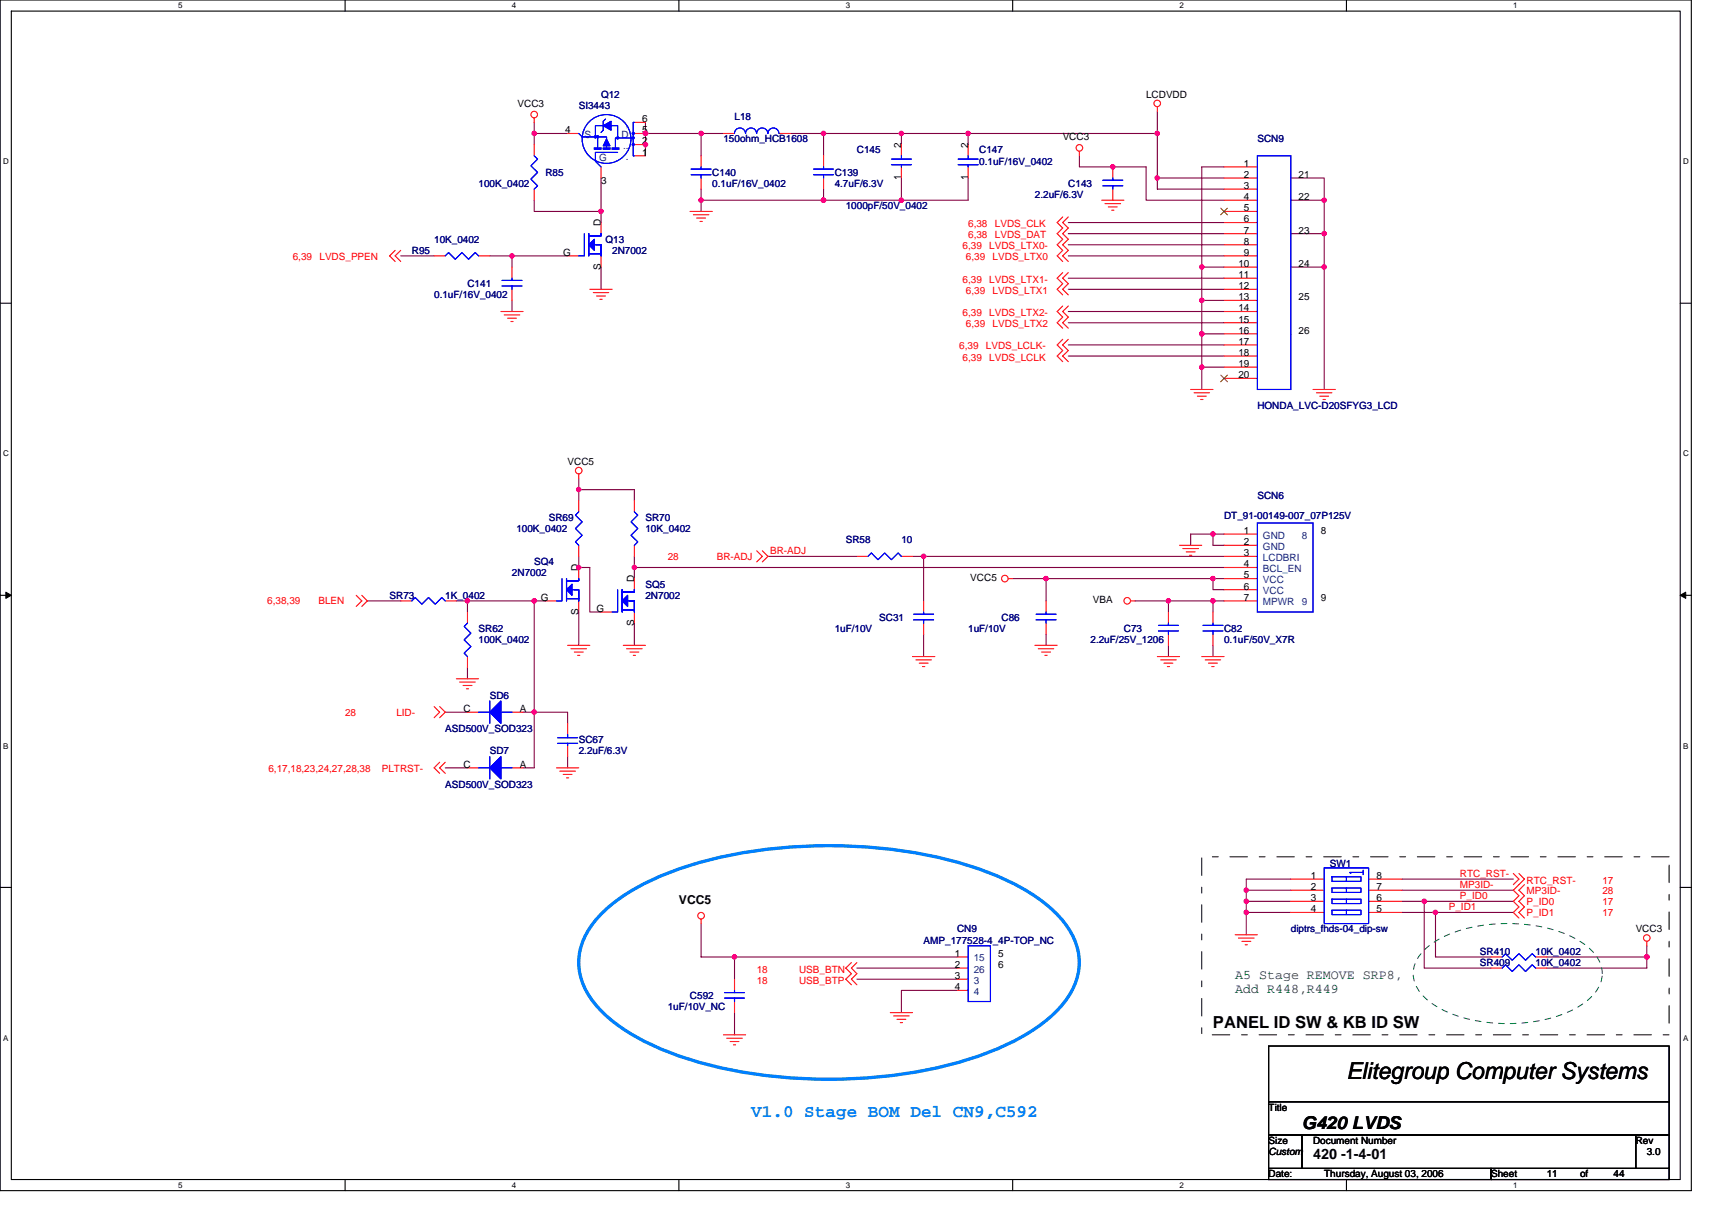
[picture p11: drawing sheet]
<svg xmlns="http://www.w3.org/2000/svg" width="297mm" height="210mm" viewBox="0 0 297 210" stroke-linecap="round" stroke-linejoin="round" font-family="sans-serif">
<path d="M0 0h293.5v206.5h-293.5zM2 1.9h289.5v202.7h-289.5z" fill="none" stroke="#000" stroke-width=".19"/>
<g fill="#fff">
<path d="M30.9 .2h.8v1.6h-.8z"/>
<path d="M30.9 204.8h.8v1.6h-.8z"/>
</g>
<path d="M59.9 0v1.9M59.9 204.6v1.9" fill="none" stroke="#000" stroke-width=".19"/>
<g fill="#fff">
<path d="M88.8 .2h.8v1.6h-.8z"/>
<path d="M88.8 204.8h.8v1.6h-.8z"/>
</g>
<path d="M117.8 0v1.9M117.8 204.6v1.9" fill="none" stroke="#000" stroke-width=".19"/>
<g fill="#fff">
<path d="M146.7 .2h.8v1.6h-.8z"/>
<path d="M146.7 204.8h.8v1.6h-.8z"/>
</g>
<path d="M175.7 0v1.9M175.7 204.6v1.9" fill="none" stroke="#000" stroke-width=".19"/>
<g fill="#fff">
<path d="M204.7 .2h.7v1.6h-.7z"/>
<path d="M204.7 204.8h.7v1.6h-.7z"/>
</g>
<path d="M233.6 0v1.9M233.6 204.6v1.9" fill="none" stroke="#000" stroke-width=".19"/>
<g fill="#fff">
<path d="M262.6 .2h.7v1.6h-.7z"/>
<path d="M262.6 204.8h.7v1.6h-.7z"/>
<path d="M.5 27.3h1v1.5h-1z"/>
<path d="M292 27.3h1v1.5h-1z"/>
<path d="M.5 77.9h1v1.6h-1z"/>
<path d="M292 77.9h1v1.6h-1z"/>
</g>
<path d="M0 52.6h2M291.5 52.6h2" fill="none" stroke="#000" stroke-width=".19"/>
<g fill="#fff">
<path d="M.5 128.6h.9v1.6h-.9z"/>
<path d="M292 128.6h.9v1.6h-.9z"/>
</g>
<path d="M0 103.3h2M291.5 103.3h2" fill="none" stroke="#000" stroke-width=".19"/>
<path d="M1 102.7l1 .6-1 .5zM291.5 103.3l1-.6v1.1z" fill="#000" stroke="#000" stroke-width=".17"/>
<g fill="#fff">
<path d="M.5 179.3h.9v1.5h-.9z"/>
<path d="M292 179.3h.9v1.5h-.9z"/>
</g>
<path d="M0 153.9h2M291.5 153.9h2M220.1 196.9h5.8v5.8h-5.8zM220.1 181.5h69.5v9.6h-69.5zM220.1 191.1h69.5v5.8h-69.5zM225.9 196.9h57.9v5.8h-57.9zM283.8 196.9h5.8v5.8h-5.8zM220.1 202.7h38.6v1.9h-38.6zM258.7 202.7h30.9v1.9h-30.9z" fill="none" stroke="#000" stroke-width=".19"/>
<g fill="none" stroke="#800040" stroke-width=".19">
<path d="M200.8 19.3v13.5h11.6M92.7 34.7v2h11.6M92.7 21.2v3.9M92.7 23.2h5.8M104.3 30.9v7.7M112 23.2h13.5M112 21.2v5.8M121.6 23.2v3.8M121.6 32.8v3.9M137.1 23.2h63.7M142.9 23.2v3.8M142.9 32.8v1.9"/>
<path d="M156.4 23.2v1.9M156.4 30.9v3.8M168 23.2v1.9M168 30.9v3.8h-46.4M185.4 38.6h27M187.3 27v2h11.6v5.7h13.5M200.8 30.9h11.6M212.4 29h-3.9v38.6M224 30.9h5.8v3.8M224 34.7h5.8v5.8M69.5 44.4h5.8M85 44.4h13.5"/>
<path d="M88.8 44.4v1.9M88.8 52.1v1.9M104.3 46.3v3.9M185.4 44.4h27M185.4 56h27M185.4 59.8h27M185.4 54h27M185.4 42.5h27M185.4 48.3h27M185.4 50.2h27M185.4 40.5h27M208.5 46.3h3.9"/>
<path d="M208.5 52.1h3.9M208.5 57.9h3.9M224 40.5h5.8v5.8M224 46.3h5.8v21.3M185.4 61.8h27M208.5 63.7h3.9M100.4 96.5v1.9h1.9v7.8h2M100.4 84.9h9.7v2M100.4 83v3.9M110.1 96.5v3.9M110.1 98.4h102.3M133.2 96.5h15.5"/>
<path d="M158.3 96.5h1.9v7.7M160.2 96.5h52.2M210.5 92.6v2h1.9M212.4 92.6h-5.8v2M63.7 104.2h5.8M79.2 104.2h15.4M81.1 104.2v2M81.1 115.8v2M92.7 104.2v29h-1.9M100.4 106.2v5.8M110.1 108.1v3.9M160.2 110v3.9"/>
<path d="M175.7 100.4h5.8v3.8M181.5 100.4h29v1.9h1.9M181.5 110v2M196.9 104.2h15.5M202.7 104.2v2M202.7 112v1.9M210.5 104.2v2M210.5 112v1.9M210.5 100.4h1.9M77.3 133.2h3.8M77.3 123.5h3.8M90.8 123.5h7.7v2"/>
<path d="M98.5 131.3v1.9M216.2 156.4h7.8M216.2 158.3h7.8M216.2 154.4h7.8M224 152.5h-7.8v9.7M243.3 152.5h19.3M243.3 156.4h19.3M243.3 158.3h19.3M243.3 154.4h19.3M247.1 156.4v11.5h11.6M249.1 158.3v7.7h9.6M121.6 160.2v5.8h44.4"/>
<path d="M127.4 166v3.9M127.4 175.7v3.8M148.7 167.9h17.3M148.7 169.9h17.3M166 171.8h-9.6v3.9M268.4 166h17.3M285.7 164.1v3.8h-17.3"/>
</g>
<g fill="#f0f" stroke="#f0f" stroke-width=".19">
<circle cx="92.7" cy="23.1" r=".38"/>
<circle cx="88.8" cy="44.4" r=".38"/>
<circle cx="104.3" cy="36.7" r=".38"/>
<circle cx="112" cy="23.1" r=".38"/>
<circle cx="112" cy="25.1" r=".38"/>
<circle cx="160.3" cy="96.5" r=".38"/>
<circle cx="81.1" cy="104.2" r=".38"/>
<circle cx="100.4" cy="84.9" r=".38"/>
<circle cx="92.7" cy="123.5" r=".38"/>
<circle cx="100.4" cy="98.4" r=".38"/>
<circle cx="210.4" cy="92.6" r=".38"/>
<circle cx="110" cy="98.4" r=".38"/>
<circle cx="210.4" cy="104.2" r=".38"/>
<circle cx="202.7" cy="104.2" r=".38"/>
<circle cx="210.4" cy="100.4" r=".38"/>
<circle cx="181.5" cy="100.4" r=".38"/>
<circle cx="285.7" cy="166" r=".38"/>
<circle cx="216.2" cy="158.3" r=".38"/>
<circle cx="216.2" cy="154.4" r=".38"/>
<circle cx="216.2" cy="156.3" r=".38"/>
<circle cx="249" cy="158.3" r=".38"/>
<circle cx="92.7" cy="104.2" r=".38"/>
<circle cx="200.8" cy="30.9" r=".38"/>
<circle cx="208.5" cy="46.3" r=".38"/>
<circle cx="208.5" cy="52.1" r=".38"/>
<circle cx="208.5" cy="57.9" r=".38"/>
<circle cx="208.5" cy="63.7" r=".38"/>
<circle cx="156.4" cy="34.7" r=".38"/>
<circle cx="142.9" cy="34.7" r=".38"/>
<circle cx="200.8" cy="23.1" r=".38"/>
<circle cx="142.9" cy="23.1" r=".38"/>
<circle cx="156.4" cy="23.1" r=".38"/>
<circle cx="168" cy="23.1" r=".38"/>
<circle cx="121.6" cy="23.1" r=".38"/>
<circle cx="193.1" cy="28.9" r=".38"/>
<circle cx="121.6" cy="34.7" r=".38"/>
<circle cx="229.7" cy="34.7" r=".38"/>
<circle cx="229.7" cy="40.5" r=".38"/>
<circle cx="229.7" cy="46.3" r=".38"/>
<circle cx="247.1" cy="156.3" r=".38"/>
<circle cx="127.4" cy="166" r=".38"/>
</g>
<g fill="none" stroke="#f00" stroke-width=".19">
<path d="M200.8 18.5v.8M92.7 20.5v.7M92.7 25.1v1.9M92.7 32.8v1.9M98.5 23.2h1.9M104.3 29v1.9M104.3 38.6v1.9M110.1 23.2h1.9M110.1 25.1h1.9M110.1 21.2h1.9M110.1 27h1.9M119.7 36.7h3.9"/>
<path d="M120.3 37.3h2.7M120.9 37.8h1.5M121.5 38.4h.4M121.6 27v2M121.6 30.9v1.9M125.5 23.2h1.9M135.2 23.2h1.9M142.9 27v2M142.9 30.9v1.9M156.4 25.1v1.9M156.4 29v1.9M168 25.1v1.9"/>
<path d="M168 29v1.9M184.4 37.6l-1 1 1 1-1 .9 1 1-1 1 1 .9-1 1 1 1M185.4 37.6l-1 1 1 1-1 .9 1 1-1 1 1 .9-1 1 1 1M187.3 26.2v.8M191.2 34.7h3.8M191.7 35.3h2.7M192.3 35.9h1.5M192.9 36.5h.4M193.1 29v1.9M193.1 32.8v1.9M212.4 36.7h5.8M212.4 34.7h5.8"/>
<path d="M212.4 29h5.8M212.4 30.9h5.8M212.4 32.8h5.8M212.4 38.6h5.8M224 30.9h.1M224 34.7h.1M68.6 43.4l-1 1 1 1M69.5 43.4l-.9 1 .9 1M75.3 44.4h2M83 44.4h2M86.9 54h3.9M87.5 54.6h2.7"/>
<path d="M88.1 55.2h1.5M88.6 55.8h.4M88.8 46.3v2M88.8 50.2v1.9M98.5 44.4h1.9M102.3 50.2h3.9M102.9 50.8h2.7M103.5 51.4h1.5M104.1 51.9h.4M104.3 44.4v1.9M184.4 58.9l-1 .9 1 1-1 1 1 .9M184.4 53.1l-1 .9 1 1-1 1 1 .9"/>
<path d="M184.4 47.3l-1 1 1 .9-1 1 1 1M185.4 58.9l-1 .9 1 1-1 1 1 .9M185.4 53.1l-1 .9 1 1-1 1 1 .9M185.4 47.3l-1 1 1 .9-1 1 1 1M212.4 54h5.8M212.4 50.2h5.8M212.4 40.5h5.8M212.4 42.5h5.8M212.4 44.4h5.8M212.4 46.3h5.8M212.4 48.3h5.8M212.4 52.1h5.8"/>
<path d="M212.4 56h5.8M212.4 57.9h5.8M212.4 59.8h5.8M224 40.5h.1M224 46.3h.1M224 52.1h.1M224 57.9h.1M206.6 67.6h3.9M207.2 68.1h2.7M207.7 68.7h1.6M208.3 69.3h.4M212.4 61.8h5.8"/>
<path d="M212.4 63.7h5.8M212.4 65.6h5.8M227.8 67.6h3.9M228.4 68.1h2.7M229 68.7h1.5M229.5 69.3h.5M100.4 82.2v.8M100.4 86.9v1.9M100.4 94.6v1.9M100.4 98.4v2M110.1 86.9v1.9M110.1 94.6v1.9"/>
<path d="M131.3 95.5l1 1-1 1M132.3 95.5l.9 1-.9 1M148.7 96.5h1.9M156.4 96.5h1.9M204.7 94.6h3.8M205.2 95.2h2.7M205.8 95.7h1.6M206.4 96.3h.4M212.4 94.6h5.8M212.4 96.5h5.8M212.4 92.6h5.8M212.4 98.4h5.8"/>
<path d="M227.8 92.6h.1M61.8 103.3l1 .9-1 1M62.8 103.3l.9 .9-.9 1M69.5 104.2h2M77.3 104.2h1.9M79.2 117.8h3.8M79.8 118.3h2.7M80.3 118.9h1.6M80.9 119.5h.4M81.1 106.2v1.9M81.1 113.9v1.9M94.6 104.2h2"/>
<path d="M98.5 112h3.8M99.1 112.5h2.7M99.6 113.1h1.6M100.2 113.7h.4M100.4 104.2v2M104.3 106.2h1.9M108.1 112h3.9M108.7 112.5h2.7M109.3 113.1h1.5M109.9 113.7h.4M110.1 100.4v1.9M110.1 106.2v1.9"/>
<path d="M158.3 113.9h3.9M158.9 114.5h2.7M159.5 115h1.5M160.1 115.6h.4M160.2 104.2v2M160.2 108.1v1.9M174.9 100.4h.8M179.6 112h3.8M180.1 112.5h2.7M180.7 113.1h1.6M181.3 113.7h.4M181.5 104.2v2"/>
<path d="M181.5 108.1v1.9M196.2 104.2h.7M200.8 113.9h3.9M201.4 114.5h2.7M201.9 115h1.6M202.5 115.6h.4M202.7 106.2v1.9M202.7 110v2M208.5 113.9h3.9M209.1 114.5h2.7M209.7 115h1.5M210.2 115.6h.4"/>
<path d="M210.5 106.2v1.9M210.5 110v2M212.4 104.2h5.8M212.4 100.4h5.8M212.4 102.3h5.8M227.8 104.2h.1M75.3 122.6l1 .9-1 1M76.3 132.2l-1 1 1 1M76.3 122.6l1 .9-1 1M77.3 132.2l-1 1 1 1M81.1 133.2h1.9M81.1 123.5h1.9"/>
<path d="M88.8 133.2h2M88.8 123.5h2M96.6 133.2h3.8M97.1 133.8h2.7M97.7 134.3h1.5M98.3 134.9h.4M98.5 125.5v1.9M98.5 129.3v2M121.6 159.4v.8M224 152.5h5.8M224 154.4h5.8M224 156.4h5.8"/>
<path d="M224 158.3h5.8M237.5 152.5h5.8M237.5 154.4h5.8M237.5 156.4h5.8M237.5 158.3h5.8M262.6 151.5l.9 1-.9 1M263.5 151.5l1 1-1.9 1.9 .9 1-.9 1 .9 .9-.9 1 .9 1M264.5 153.5l-1 .9 1 1-1 1 1 .9-1 1 1 1M125.5 179.5h3.9M127.4 169.9v1.9M127.4 173.7v2M147.7 167l-1 .9 1 1-1 1 1 .9"/>
<path d="M148.7 167l-1 .9 1 1-1 1 1 .9M154.5 175.7h3.8M155 176.2h2.8M155.6 176.8h1.6M156.2 177.4h.4M166 167.9h2M166 166h2M166 169.9h2M166 171.8h2M171.8 166h.1M171.8 167.9h.1M214.3 162.2h3.9"/>
<path d="M214.9 162.7h2.7M215.5 163.3h1.5M216 163.9h.4M258.7 167.9h1.9M258.7 166h1.9M266.4 167.9h2M266.4 166h2M285.7 163.3v.8M126.1 180.1h2.7M126.7 180.7h1.5M127.3 181.3h.3"/>
<circle cx="92.7" cy="19.9" r=".57"/>
<circle cx="200.8" cy="17.9" r=".57"/>
<circle cx="187.3" cy="25.7" r=".57"/>
<circle cx="100.4" cy="81.6" r=".57"/>
<circle cx="174.3" cy="100.4" r=".57"/>
<circle cx="195.6" cy="104.2" r=".57"/>
<circle cx="121.6" cy="158.9" r=".57"/>
<circle cx="285.7" cy="162.7" r=".57"/>
</g>
<path d="M208.5 148.6h81.1v30.9h-81.1z" fill="none" stroke="#000" stroke-width=".17" stroke-dasharray="3 2 1 2"/>
<path d="M247.4 164.5a19.5 19.5 0 0 1 10.7-4.1 26.5 26.5 0 0 1 15.7 2.7 7.9 7.9 0 0 1 4.1 4.8 5.6 5.6 0 0 1-2.1 5.4 19.6 19.6 0 0 1-10.7 4.1 26.4 26.4 0 0 1-15.7-2.7 7.9 7.9 0 0 1-4.1-4.9 5.6 5.6 0 0 1 2.1-5.3z" fill="none" stroke="#008040" stroke-width=".17" stroke-dasharray="1 1 1 1 1 1 1 1"/>
<path d="M104.1 158.8a35.6 35.6 0 0 1 14.6-8.3 86.4 86.4 0 0 1 50.3 0 35.7 35.7 0 0 1 14.6 8.3 11.6 11.6 0 0 1 3.5 9.6 13.7 13.7 0 0 1-4.8 8 41.1 41.1 0 0 1-15.7 7.8 87 87 0 0 1-47.9-.7 35.7 35.7 0 0 1-14.6-8.3 11.6 11.6 0 0 1-3.6-9.7 12.4 12.4 0 0 1 3.6-6.7z" fill="none" stroke="#0080ff" stroke-width=".57"/>
<g fill="none" stroke="#00f" stroke-width=".19">
<path d="M92.7 27l.6 .6-1.2 1.2 1.2 1.1-1.2 1.2 1.2 1.1-.6 .6M100.4 23.2l.6 .5h4.2v2.2M103.1 25.7h1.2v.2h-1.2zM103.3 23.9v-2.1h3.9v2.1M103.7 23.9v2M104.7 25.7h1.1v.2h-1.1zM105 20.7l-.3 .3v1.6l-.4 .4M106.2 25.7h1.2v.2h-1.2zM107.2 26.4h-3.9v1.6l1 1M109.9 23.9h-3.1v2M110.1 21.2h-.2v5.8h.2M119.9 30.3h3.5"/>
<path d="M119.9 29.3h3.5M121.6 29v.3M121.6 30.3v.6M127.4 23.1a.96 .96 0 0 1 1-.9 .96 .96 0 0 1 1 .9 .95 .95 0 0 1 .9-.9 .95 .95 0 0 1 1 .9M131.3 23.1a.96 .96 0 0 1 1-.9 .96 .96 0 0 1 .9 .9M133.2 23.1a.95 .95 0 0 1 1-.9 .95 .95 0 0 1 .9 .9M141.2 30.3h3.4M141.2 29.3h3.4M142.9 29v.3M142.9 30.3v.6M154.7 27.6h3.4M154.7 28.6h3.4"/>
<path d="M156.4 27v.6M156.4 28.6v.4M166.2 27.6h3.5M166.2 28.6h3.5M168 27v.6M168 28.6v.4M191.3 32.2h3.5M191.3 31.3h3.5M193.1 30.9v.4M193.1 32.2v.6M218.2 27h5.8v40.6h-5.8zM77.3 44.4l.5-.6 1.2 1.2 1.2-1.2 1.1 1.2 1.2-1.2 .5 .6"/>
<path d="M87.1 49.6h3.5M87.1 48.6h3.5M88.8 48.3v.3M88.8 49.6v.6M101.4 40.5v3.9h-1M102.1 40.9h2.2v-.4v.4h-2M102.1 40.5v3.9M102.1 44h2.2M103.1 42.5h1.2v1.9v-1.9h-.8M100.4 88.8l-.6 .6 1.2 1.1-1.2 1.2 1.2 1.2-1.2 1.1 .6 .6M110.1 88.8l.6 .6-1.2 1.1 1.2 1.2-1.2 1.2 1.2 1.1-.6 .6M150.6 96.5l.6-.6 1.1 1.2 1.2-1.2 1.2 1.2 1.1-1.2 .6 .6"/>
<path d="M218.2 90.7h9.6v15.5h-9.6zM71.5 104.2l.5-.5 1.2 1.1 1.2-1.1 1.1 1.1 1.2-1.1 .6 .5M81.1 108.1l-.6 .6 1.2 1.1-1.2 1.2 1.2 1.2-1.2 1.1 .6 .6M97.5 100.4v3.8h-.9M98.3 100.8h2.1v-.4v.4h-1.9M98.3 100.4v3.8M98.3 103.8h2.1M99.2 102.3h1.2v1.9v-1.9h-.8M107.2 102.3v3.9h-1M107.9 102.7h2.2v-.4v.4h-2M107.9 102.3v3.9M107.9 105.8h2.2"/>
<path d="M108.9 104.2h1.2v2v-2h-.8M158.5 107.5h3.5M158.5 106.6h3.5M160.2 106.2v.4M160.2 107.5v.6M179.8 107.5h3.4M179.8 106.6h3.4M181.5 106.2v.4M181.5 107.5v.6M201 109.5h3.5M201 108.5h3.5M202.7 108.1v.4"/>
<path d="M202.7 109.5v.5M208.7 109.5h3.5M208.7 108.5h3.5M210.5 108.1v.4M210.5 109.5v.5M83 123.5h2M83 133.2h2M85 121.6v3.9M85 131.3v3.8M86.9 123.5h1.9M86.9 133.2h1.9M96.7 128h3.5"/>
<path d="M96.7 128.9h3.5M98.5 127.4v.6M98.5 128.9v.4M229.8 150.6h7.7v9.6h-7.7zM231.1 152.1h5v.8h-5zM231.1 154.1h5v.7h-5zM231.1 156h5v.7h-5zM231.1 157.9h5v.8h-5zM233.6 152.1v.8M233.6 154.1v.7M233.6 156v.7M233.6 157.9v.8"/>
<path d="M236.5 151.3h-2.3l.2 .2M236.5 151v.7M125.7 173.1h3.5M125.7 172.2h3.5M127.4 171.8v.4M127.4 173.1v.6M168 164.1h3.8v9.6h-3.8zM260.6 167.9l.6-.5 1.2 1.1 1.1-1.1 1.2 1.1 1.2-1.1 .5 .5M260.6 166l.6-.6 1.2 1.2 1.1-1.2 1.2 1.2 1.2-1.2 .5 .6"/>
<circle cx="105.2" cy="24.1" r="4.2"/>
</g>
<g fill="#00f" stroke="#00f" stroke-width=".19">
<path d="M99.2 101.3v2l-.9-1z" fill-rule="evenodd"/>
<path d="M99.2 101.3v2l-.9-1z" fill-rule="evenodd"/>
<path d="M86.9 121.6v3.9l-1.9-2z" fill-rule="evenodd"/>
<path d="M86.9 121.6v3.9l-1.9-2z" fill-rule="evenodd"/>
<path d="M86.9 131.3v3.8l-1.9-1.9z" fill-rule="evenodd"/>
<path d="M86.9 131.3v3.8l-1.9-1.9z" fill-rule="evenodd"/>
<path d="M104.7 21.8l1.3-.8v1.6z" fill-rule="evenodd"/>
<path d="M105.2 24.1l.6 1.2h-1.1z" fill-rule="evenodd"/>
<path d="M103.5 23.6h.3v.3h-.3z" fill-rule="evenodd"/>
<path d="M103.2 23.6h.2v.3h-.2z" fill-rule="evenodd"/>
<path d="M109.7 24.9h.3v.3h-.3z" fill-rule="evenodd"/>
<path d="M109.7 23h.3v.3h-.3z" fill-rule="evenodd"/>
<path d="M109.7 23.8h.3v.3h-.3z" fill-rule="evenodd"/>
<path d="M104.7 21.8l1.3-.8v1.6z" fill-rule="evenodd"/>
<path d="M105.2 24.1l.6 1.2h-1.1z" fill-rule="evenodd"/>
<path d="M103.5 23.6h.3v.3h-.3z" fill-rule="evenodd"/>
<path d="M103.2 23.6h.2v.3h-.2z" fill-rule="evenodd"/>
<path d="M109.7 24.9h.3v.3h-.3z" fill-rule="evenodd"/>
<path d="M109.7 23h.3v.3h-.3z" fill-rule="evenodd"/>
<path d="M109.7 23.8h.3v.3h-.3z" fill-rule="evenodd"/>
<path d="M108.9 103.3v1.9l-1-1z" fill-rule="evenodd"/>
<path d="M108.9 103.3v1.9l-1-1z" fill-rule="evenodd"/>
<path d="M102.1 42.5l1-1v1.9z" fill-rule="evenodd"/>
<path d="M102.1 42.5l1-1v1.9z" fill-rule="evenodd"/>
<circle cx="107.2" cy="23.9" r=".18"/>
</g>
<path d="M211.8 36.1l1.2 1.2M213 36.1l-1.2 1.2M211.8 65.1l1.2 1.1M213 65.1l-1.2 1.1" fill="none" stroke="#804000" stroke-width=".17"/>
<text font-size="4" x="233.6" y="187.2">Elitegroup Computer Systems</text>
<text font-size="3.1" fill="#0080ff" x="130.3" y="193.7">V1.0 Stage BOM Del CN9,C592</text>
<text font-size="3.1" x="225.9" y="195.9">G420 LVDS</text>
<text font-size="2.9" x="210.5" y="178.3">PANEL ID SW &amp; KB ID SW</text>
<text font-size="2.5" x="227.8" y="201.1">420 -1-4-01</text>
<g font-size="2.3" fill="#008040">
<text x="214.3" y="169.8">A5 Stage REMOVE SRP8,</text>
<text x="214.3" y="172.3">Add R448,R449</text>
</g>
<text font-size="2.1" x="117.8" y="156.8">VCC5</text>
<g font-size="1.7" fill="#000080">
<text x="104.3" y="17">Q12</text>
<text x="100.4" y="18.9">SI3443</text>
<text x="127.4" y="20.8">L18</text>
<text x="125.5" y="24.7">150ohm_HCB1608</text>
<text x="148.7" y="26.6">C145</text>
<text x="169.9" y="26.6">C147</text>
<text x="169.9" y="28.6">0.1uF/16V_0402</text>
<text x="218.2" y="24.7">SCN9</text>
<text x="83" y="32.4">100K_0402</text>
<text x="94.6" y="30.5">R85</text>
<text x="123.6" y="30.5">C140</text>
<text x="123.6" y="32.4">0.1uF/16V_0402</text>
<text x="144.8" y="30.5">C139</text>
<text x="144.8" y="32.4">4.7uF/6.3V</text>
<text x="179.6" y="34.4">2.2uF/6.3V</text>
<text x="185.4" y="32.4">C143</text>
<text x="146.7" y="36.3">1000pF/50V_0402</text>
<text x="71.5" y="44">R95</text>
<text x="75.3" y="42.1">10K_0402</text>
<text x="105" y="42.1">Q13</text>
<text x="106.2" y="44">2N7002</text>
<text x="75.3" y="51.7">0.1uF/16V_0402</text>
<text x="81.1" y="49.8">C141</text>
<text x="218.2" y="71">HONDA_LVC-D20SFYG3_LCD</text>
<text x="212.4" y="90">DT_91-00149-007_07P125V</text>
<text x="218.2" y="86.5">SCN6</text>
<text x="89.6" y="92.3">100K_0402</text>
<text x="95.2" y="90.3">SR69</text>
<text x="112" y="90.3">SR70</text>
<text x="112" y="92.3">10K_0402</text>
<text x="146.7" y="94.2">SR58</text>
<text x="156.4" y="94.2">10</text>
<text x="88.8" y="100">2N7002</text>
<text x="92.7" y="98.1">SQ4</text>
<text x="112" y="101.9">SQ5</text>
<text x="67.6" y="103.8">SR73</text>
<text x="77.3" y="103.8">1K_0402</text>
<text x="112" y="103.8">2N7002</text>
<text x="152.5" y="107.7">SC31</text>
<text x="173.8" y="107.7">C86</text>
<text x="83" y="109.6">SR62</text>
<text x="83" y="111.6">100K_0402</text>
<text x="144.8" y="109.6">1uF/10V</text>
<text x="168" y="109.6">1uF/10V</text>
<text x="189.2" y="111.6">2.2uF/25V_1206</text>
<text x="195" y="109.6">C73</text>
<text x="212.4" y="109.6">C82</text>
<text x="212.4" y="111.6">0.1uF/50V_X7R</text>
<text x="85" y="121.2">SD6</text>
<text x="77.3" y="127">ASD500V_SOD323</text>
<text x="85" y="130.9">SD7</text>
<text x="100.4" y="128.9">SC67</text>
<text x="100.4" y="130.9">2.2uF/6.3V</text>
<text x="77.3" y="136.7">ASD500V_SOD323</text>
<text x="230.7" y="150.4">SW1</text>
<text x="166" y="161.8">CN9</text>
<text x="224" y="161.8">diptrs_fhds-04_dip-sw</text>
<text x="160.2" y="163.7">AMP_177528-4_4P-TOP_NC</text>
<text x="256.8" y="167.6">SR409</text>
<text x="256.8" y="165.6">SR410</text>
<text x="266.4" y="167.6">10K_0402</text>
<text x="266.4" y="165.6">10K_0402</text>
<text x="119.7" y="173.4">C592</text>
<text x="115.9" y="175.3">1uF/10V_NC</text>
</g>
<g font-size="1.7">
<text x="198.9" y="17">LCDVDD</text>
<text x="89.8" y="18.5">VCC3</text>
<text x="98.1" y="23.1">4</text>
<text x="111.4" y="23.1">5</text>
<text x="111.4" y="21.2">6</text>
<text x="111.4" y="25.1">2</text>
<text x="111.4" y="27">1</text>
<text x="156.4" y="25.7" transform="rotate(-90 156.4 25.7)">2</text>
<text x="168" y="25.7" transform="rotate(-90 168 25.7)">2</text>
<text x="184.4" y="24.3">VCC3</text>
<text x="215.8" y="28.9">1</text>
<text x="104.3" y="31.9">3</text>
<text x="156.4" y="31.3" transform="rotate(-90 156.4 31.3)">1</text>
<text x="168" y="31.3" transform="rotate(-90 168 31.3)">1</text>
<text x="215.8" y="30.9">2</text>
<text x="215.8" y="32.8">3</text>
<text x="215.8" y="34.7">4</text>
<text x="225.3" y="30.9">21</text>
<text x="225.3" y="34.7">22</text>
<text x="104.3" y="39.2" transform="rotate(-90 104.3 39.2)">D</text>
<text x="215.8" y="36.7">5</text>
<text x="215.8" y="38.6">6</text>
<text x="215.8" y="40.5">7</text>
<text x="225.3" y="40.5">23</text>
<text x="97.7" y="44.4">G</text>
<text x="104.3" y="46.9" transform="rotate(-90 104.3 46.9)">S</text>
<text x="214.9" y="46.3">10</text>
<text x="215.8" y="42.4">8</text>
<text x="215.8" y="44.4">9</text>
<text x="225.3" y="46.3">24</text>
<text x="214.9" y="48.2">11</text>
<text x="214.9" y="50.2">12</text>
<text x="214.9" y="52.1">13</text>
<text x="225.3" y="52.1">25</text>
<text x="214.9" y="54">14</text>
<text x="214.9" y="56">15</text>
<text x="214.9" y="57.9">16</text>
<text x="214.9" y="59.8">17</text>
<text x="225.3" y="57.9">26</text>
<text x="214.9" y="61.7">18</text>
<text x="214.9" y="63.7">19</text>
<text x="214.9" y="65.6">20</text>
<text x="98.5" y="80.7">VCC5</text>
<text x="215.8" y="92.6">1</text>
<text x="215.8" y="94.6">2</text>
<text x="229.2" y="92.6">8</text>
<text x="100.4" y="99" transform="rotate(-90 100.4 99)">D</text>
<text x="110" y="100.9" transform="rotate(-90 110 100.9)">D</text>
<text x="168.4" y="100.8">VCC5</text>
<text x="215.8" y="96.5">3</text>
<text x="215.8" y="98.4">4</text>
<text x="215.8" y="100.4">5</text>
<text x="93.8" y="104.2">G</text>
<text x="100.4" y="106.7" transform="rotate(-90 100.4 106.7)">S</text>
<text x="103.5" y="106.2">G</text>
<text x="189.6" y="104.6">VBA</text>
<text x="215.8" y="102.3">6</text>
<text x="215.8" y="104.2">7</text>
<text x="229.2" y="104.2">9</text>
<text x="110" y="108.7" transform="rotate(-90 110 108.7)">S</text>
<text x="80.4" y="123.5">C</text>
<text x="90.2" y="123.5">A</text>
<text x="80.4" y="133.2">C</text>
<text x="90.2" y="133.2">A</text>
<text x="227.4" y="152.5">1</text>
<text x="227.4" y="154.4">2</text>
<text x="238.8" y="152.5">8</text>
<text x="238.8" y="154.4">7</text>
<text x="227.4" y="156.3">3</text>
<text x="227.4" y="158.3">4</text>
<text x="238.8" y="156.3">6</text>
<text x="238.8" y="158.3">5</text>
<text x="283.8" y="161.8">VCC3</text>
<text x="165.6" y="166">1</text>
<text x="165.6" y="167.9">2</text>
<text x="173.2" y="166">5</text>
<text x="173.2" y="167.9">6</text>
<text x="165.6" y="169.8">3</text>
<text x="165.6" y="171.8">4</text>
<text x="220.1" y="192.7">Title</text>
<text x="220.1" y="198.4">Size</text>
<text x="220.1" y="200.4">Custom</text>
<text x="227.8" y="198.4">Document Number</text>
<text x="283.8" y="198.4">Rev</text>
<text x="285.7" y="200.4">3.0</text>
<text x="220.1" y="204.2">Date:</text>
<text x="229.8" y="204.2">Thursday, August 03, 2006</text>
<text x="258.7" y="204.2">Sheet</text>
<text x="268.4" y="204.2">11</text>
<text x="274.1" y="204.2">of</text>
<text x="279.9" y="204.2">44</text>
</g>
<g font-size="1.7" fill="#004080">
<text x="101.4" y="23.9">S</text>
<text x="107.8" y="23.9">D</text>
<text x="108.6" y="22">,</text>
<text x="103.9" y="27.9">G</text>
<text x="108.1" y="25.9">..</text>
<text x="108.6" y="27.8">.</text>
<text x="219.1" y="93.4">GND</text>
<text x="219.1" y="95.4">GND</text>
<text x="225.9" y="93.4">8</text>
<text x="219.1" y="97.3">LCDBRI</text>
<text x="219.1" y="99.2">BCL_EN</text>
<text x="219.1" y="101.2">VCC</text>
<text x="219.1" y="103.1">VCC</text>
<text x="219.1" y="105">MPWR</text>
<text x="225.9" y="105">9</text>
<text x="168.9" y="166.8">15</text>
<text x="168.9" y="168.7">26</text>
<text x="168.9" y="170.6">3</text>
<text x="168.9" y="172.6">4</text>
</g>
<g font-size="1.7" fill="#f00">
<text x="168" y="39.4">6,38</text>
<text x="168" y="41.3">6,38</text>
<text x="172.6" y="39.4">LVDS_CLK</text>
<text x="172.6" y="41.3">LVDS_DAT</text>
<text x="50.8" y="45.2">6,39</text>
<text x="55.4" y="45.2">LVDS_PPEN</text>
<text x="167" y="43.2">6,39</text>
<text x="167.6" y="45.2">6,39</text>
<text x="171.6" y="43.2">LVDS_LTX0-</text>
<text x="172.2" y="45.2">LVDS_LTX0</text>
<text x="167" y="49">6,39</text>
<text x="167.6" y="51">6,39</text>
<text x="171.6" y="49">LVDS_LTX1-</text>
<text x="172.2" y="51">LVDS_LTX1</text>
<text x="167" y="54.8">6,39</text>
<text x="167.6" y="56.7">6,39</text>
<text x="171.6" y="54.8">LVDS_LTX2-</text>
<text x="172.2" y="56.7">LVDS_LTX2</text>
<text x="166.4" y="60.6">6,39</text>
<text x="167" y="62.5">6,39</text>
<text x="171.1" y="60.6">LVDS_LCLK-</text>
<text x="171.6" y="62.5">LVDS_LCLK</text>
<text x="115.9" y="97.1">28</text>
<text x="124.4" y="97.1">BR-ADJ</text>
<text x="133.6" y="96.1">BR-ADJ</text>
<text x="46.4" y="104.8">6,38,39</text>
<text x="55.2" y="104.8">BLEN</text>
<text x="59.9" y="124.1">28</text>
<text x="68.8" y="124.1">LID-</text>
<text x="46.6" y="134">6,17,18,23,24,27,28,38</text>
<text x="66.2" y="134">PLTRST-</text>
<text x="253.3" y="152.1">RTC_RST-</text>
<text x="253.3" y="156">P_ID0</text>
<text x="253.3" y="154.1">MP3ID-</text>
<text x="264.9" y="153.3">RTC_RST-</text>
<text x="264.9" y="155">MP3ID-</text>
<text x="278" y="153.3">17</text>
<text x="278" y="155">28</text>
<text x="251.4" y="157.9">P_ID1</text>
<text x="264.9" y="158.9">P_ID1</text>
<text x="264.9" y="156.9">P_ID0</text>
<text x="278" y="158.9">17</text>
<text x="278" y="156.9">17</text>
<text x="131.3" y="170.6">18</text>
<text x="131.3" y="168.7">18</text>
<text x="138.6" y="170.6">USB_BTP</text>
<text x="138.6" y="168.7">USB_BTN</text>
</g>
<g font-size="1.4">
<text x="30.9" y="1.5">5</text>
<text x="88.8" y="1.5">4</text>
<text x="146.7" y="1.5">3</text>
<text x="204.7" y="1.5">2</text>
<text x="262.6" y="1.5">1</text>
<text x=".5" y="28.5">D</text>
<text x="292" y="28.5">D</text>
<text x=".5" y="79.2">C</text>
<text x="292" y="79.2">C</text>
<text x=".5" y="129.9">B</text>
<text x="292" y="129.9">B</text>
<text x=".5" y="180.5">A</text>
<text x="292" y="180.5">A</text>
<text x="30.9" y="206.1">5</text>
<text x="88.8" y="206.1">4</text>
<text x="146.7" y="206.1">3</text>
<text x="204.7" y="206.1">2</text>
<text x="262.6" y="206.1">1</text>
</g>
</svg>
